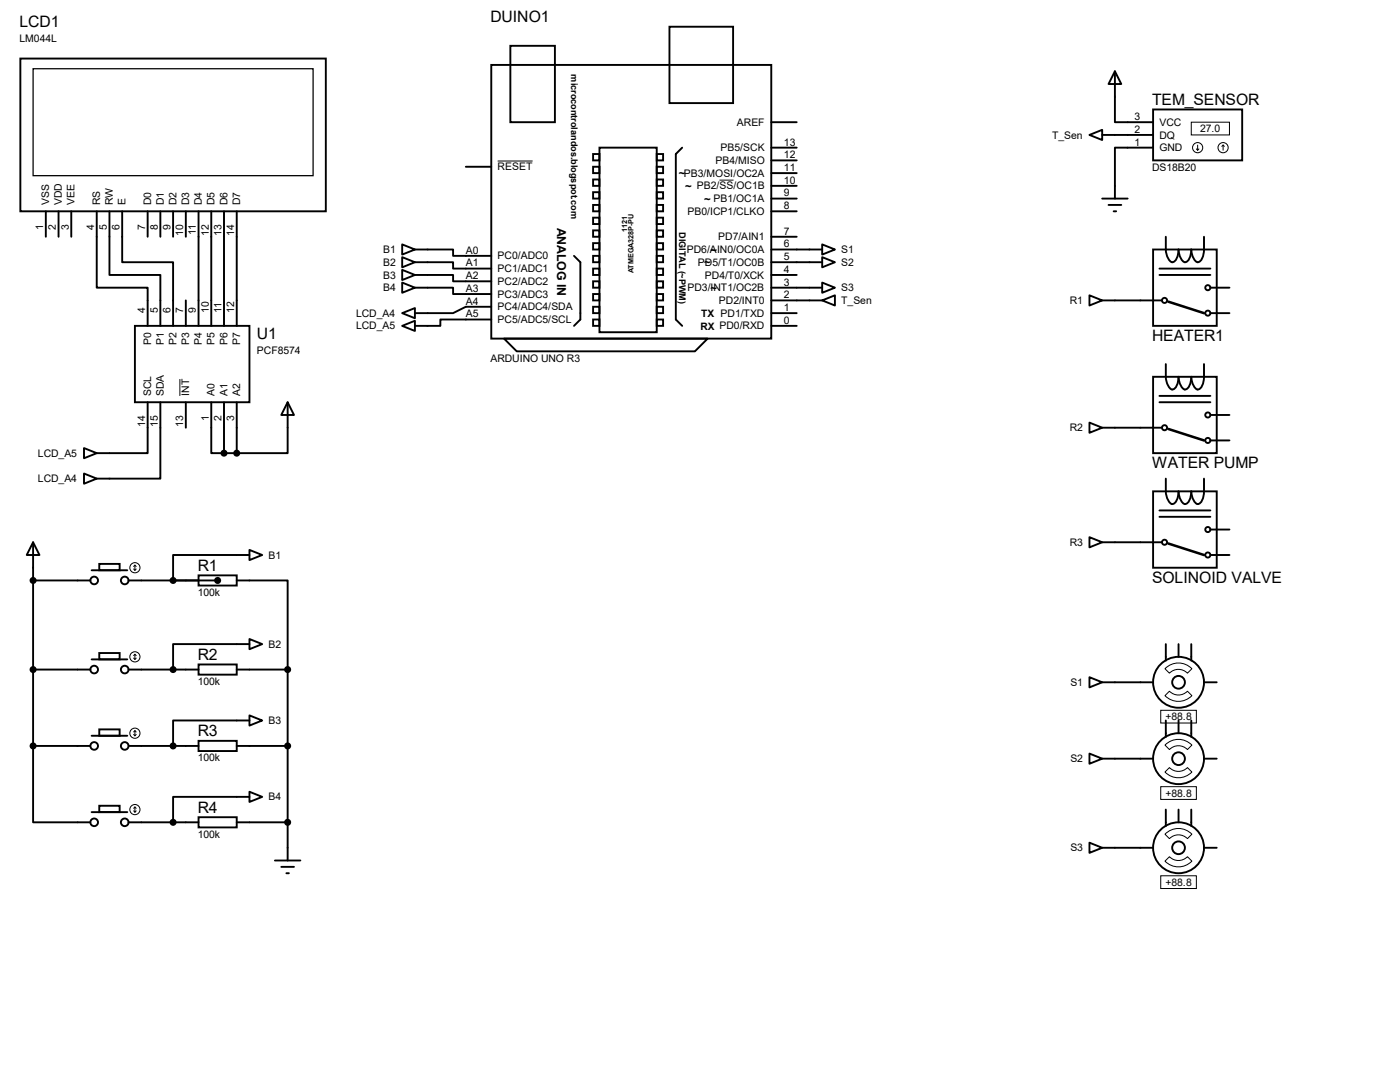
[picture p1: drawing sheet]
<svg xmlns="http://www.w3.org/2000/svg" width="279mm" height="216mm" viewBox="0 0 279 216" stroke-linecap="round" stroke-linejoin="round" font-family="sans-serif">
<g fill="none" stroke="#000" stroke-width=".38">
<path d="M4.1 11.7h60.9v30.5h-60.9zM98 13h55.9v54.6h-55.9zM101.9 9.1h8.8v15.3h-8.8zM133.6 5.3h12.7v15.3h-12.7zM222.5 14.2l1.3 2.6h-2.6zM222.5 14.2v10.2h7.6M93 33.3h5M118.4 30.7h1.2v1.3h-1.2zM118.4 33.3h1.2v1.2h-1.2zM118.4 35.8h1.2v1.3h-1.2zM118.4 38.4h1.2v1.2h-1.2zM119.6 29.5h11.5v36.8h-11.5z"/>
<path d="M131.1 30.7h1.2v1.3h-1.2zM131.1 33.3h1.2v1.2h-1.2zM131.1 35.8h1.2v1.3h-1.2zM131.1 38.4h1.2v1.2h-1.2zM136.1 29.5l-1.2 1.2v33.1l1.2 1.2M153.9 39.6h5.1M153.9 37.1h5.1M153.9 34.5h5.1M153.9 32h5.1M153.9 29.5h5.1M153.9 24.4h5.1M217.4 26.9l2.6-1v2z"/>
<path d="M220 26.9h10.1M220 39.6h5M230.1 21.8h17.8v10.2h-17.8zM230.1 29.5h-7.6v10.1M9.1 42.2v5M11.7 42.2v5M14.2 42.2v5M19.3 42.2v15.2h10.2v7.6M21.8 42.2v12.7h10.2v10.1M24.4 42.2v10.1h10.1v12.7M29.5 42.2v5M32 42.2v5"/>
<path d="M34.5 42.2v5M37.1 42.2v5M37.1 59.9v5.1M39.6 42.2v22.8M42.2 42.2v22.8M44.7 42.2v22.8M47.2 42.2v22.8M80.3 48.8l2.5 1-2.5 1zM80.3 51.3l2.5 1-2.5 1zM80.3 53.8l2.5 1.1-2.5 1zM80.3 56.4l2.5 1-2.5 1zM82.8 49.8h7.6v1.3h7.6"/>
<path d="M82.8 52.3h7.6v1.3h7.6M82.8 54.9h7.6v1.2h7.6M82.8 57.4h7.6v1.3h7.6M114.6 51.1l1.2 1.2v11.5l-1.2 1.2M118.4 40.9h1.2v1.3h-1.2zM118.4 43.4h1.2v1.3h-1.2zM118.4 46h1.2v1.2h-1.2zM118.4 48.5h1.2v1.3h-1.2zM118.4 51.1h1.2v1.2h-1.2zM118.4 53.6h1.2v1.3h-1.2zM118.4 56.1h1.2v1.3h-1.2zM118.4 58.7h1.2v1.2h-1.2z"/>
<path d="M131.1 40.9h1.2v1.3h-1.2zM131.1 43.4h1.2v1.3h-1.2zM131.1 46h1.2v1.2h-1.2zM131.1 48.5h1.2v1.3h-1.2zM131.1 51.1h1.2v1.2h-1.2zM131.1 53.6h1.2v1.3h-1.2zM131.1 56.1h1.2v1.3h-1.2zM131.1 58.7h1.2v1.2h-1.2zM153.9 59.9h10.2M153.9 49.8h10.2M153.9 52.3h10.2M153.9 57.4h10.2"/>
<path d="M153.9 54.9h5.1M153.9 47.2h5.1M153.9 42.2h5.1M164.1 48.8l2.5 1-2.5 1zM164.1 51.3l2.5 1-2.5 1zM164.1 56.4l2.5 1-2.5 1zM164.1 59.9l2.5-1v2.1zM217.4 58.9l2.6 1-2.6 1.1zM220 59.9h11.9M221.2 40.9h2.6M222.2 42.2h.6M230.1 49.8h12.7v15.2h-12.7z"/>
<path d="M231.4 54.9h10.2M231.4 53.6h10.2M232.7 47.2a7 7 0 0 0 .4 4.3 .88 .88 0 0 0 .9 .8 .88 .88 0 0 0 .9-.8l.3-1.7a2.69 2.69 0 0 0 1.3 2.5 2.31 2.31 0 0 0 1.2-2.5 2.69 2.69 0 0 0 1.3 2.5 2.31 2.31 0 0 0 1.3-2.5v-2.6M241.6 57.4h3.8M26.9 65h22.9v15.3h-22.9zM80.3 62.5l2.5-1v2zM80.3 65l2.5-1v2zM98 61.2h-5l-2.6 1.3h-7.6M98 63.8h-10.1v1.2h-5.1M100.6 67.6h40.6l-2.5 2.5h-35.6zM118.4 61.2h1.2v1.3h-1.2zM118.4 63.8h1.2v1.2h-1.2z"/>
<path d="M131.1 61.2h1.2v1.3h-1.2zM131.1 63.8h1.2v1.2h-1.2zM153.9 65h5.1M153.9 62.5h5.1M230.1 75.2h12.7v15.2h-12.7zM231.4 79h10.2M232.7 72.6a7 7 0 0 0 .4 4.3 .88 .88 0 0 0 .9 .8 .88 .88 0 0 0 .9-.8l.3-1.7a2.69 2.69 0 0 0 1.3 2.5 2.31 2.31 0 0 0 1.2-2.5 2.69 2.69 0 0 0 1.3 2.5 2.31 2.31 0 0 0 1.3-2.5v-2.6M241.6 62.5h3.8M16.8 89.4l2.5 1-2.5 1zM16.8 94.5l2.5 1-2.5 1zM29.5 80.3v10.1h-10.2M32 80.3v15.2h-12.7"/>
<path d="M37.1 80.3v5M42.2 80.3v10.1h2.5M44.7 80.3v10.1M44.7 90.4h2.5M47.2 80.3v10.1M57.4 80.3l1.3 2.5h-2.6zM57.4 80.3v10.1h-10.2M217.4 84.3l2.6 1-2.6 1.1zM220 85.3h11.9M230.1 98h12.7v15.3h-12.7zM231.4 80.3h10.2M232.7 95.5a7 7 0 0 0 .4 4.3 .88 .88 0 0 0 .9 .8 .88 .88 0 0 0 .9-.8l.3-1.8a2.69 2.69 0 0 0 1.3 2.6 2.31 2.31 0 0 0 1.2-2.6 2.69 2.69 0 0 0 1.3 2.6 2.31 2.31 0 0 0 1.3-2.6v-2.5"/>
<path d="M241.6 82.8h3.8M241.6 87.9h3.8M6.6 108.2l1.3 2.5h-2.6zM6.6 108.2v40.6M6.6 115.8h11.4M18.3 113.8h7.1M19.8 112.5h4.1v1.3h-4.1zM25.7 115.8h17.7M39.6 114.8h7.6v2h-7.6zM47.2 115.8h10.2v17.8M49.8 109.7l2.5 1-2.5 1.1zM49.8 110.7h-15.3v5.1"/>
<path d="M217.4 107.2l2.6 1-2.6 1zM220 108.2h11.9M231.4 101.9h10.2M231.4 103.1h10.2M241.6 105.7h3.8M241.6 110.7h3.8M6.6 133.6h11.4M18.3 131.6h7.1M19.8 130.3h4.1v1.3h-4.1zM25.7 133.6h13.9M39.6 132.6h7.6v2h-7.6zM47.2 133.6h10.2"/>
<path d="M49.8 127.5l2.5 1-2.5 1zM49.8 128.5h-15.3v5.1M57.4 133.6v38.1M217.4 135.1l2.6 1-2.6 1.1zM220 136.1h10.1M232.7 128.5v3.3M235.2 128.5v2.6M237.7 128.5v3.3M240.3 136.1h2.5M6.6 148.8v15.3h11.4M6.6 148.8h11.4M18.3 146.8h7.1"/>
<path d="M19.8 145.5h4.1v1.3h-4.1zM25.7 148.8h13.9M39.6 147.8h7.6v2.1h-7.6zM47.2 148.8h10.2M49.8 142.7l2.5 1.1-2.5 1zM49.8 158l2.5 1-2.5 1zM49.8 143.8h-15.3v5M49.8 159h-15.3v5.1M217.4 150.4l2.6 1-2.6 1zM220 151.4h10.1M232.7 143.8v3.3M235.2 143.8v2.5"/>
<path d="M237.7 143.8v3.3M240.3 151.4h2.5M18.3 162.1h7.1M19.8 160.8h4.1v1.3h-4.1zM25.7 164.1h13.9M39.6 163.1h7.6v2h-7.6zM47.2 164.1h10.2M54.9 171.7h5M56.1 173h2.6M57.1 174.2h.6M217.4 168.1l2.6 1.1-2.6 1zM220 169.2h10.1"/>
<path d="M232.7 161.5v3.3M235.2 161.5v2.6M237.7 161.5v3.3M240.3 169.2h2.5"/>
<circle cx="232.4" cy="59.9" r=".51"/>
<circle cx="241" cy="57.4" r=".51"/>
<circle cx="241" cy="62.5" r=".51"/>
<circle cx="232.4" cy="85.3" r=".51"/>
<circle cx="241" cy="82.8" r=".51"/>
<circle cx="241" cy="87.9" r=".51"/>
<circle cx="18.8" cy="115.8" r=".76"/>
<circle cx="24.9" cy="115.8" r=".76"/>
<circle cx="232.4" cy="108.2" r=".51"/>
<circle cx="241" cy="110.7" r=".51"/>
<circle cx="241" cy="105.7" r=".51"/>
<circle cx="18.8" cy="133.6" r=".76"/>
<circle cx="24.9" cy="133.6" r=".76"/>
<circle cx="235.2" cy="136.1" r="5.1"/>
<circle cx="235.2" cy="136.1" r="1.27"/>
<circle cx="18.8" cy="148.8" r=".76"/>
<circle cx="24.9" cy="148.8" r=".76"/>
<circle cx="235.2" cy="151.4" r="5.1"/>
<circle cx="235.2" cy="151.4" r="1.27"/>
<circle cx="18.8" cy="164.1" r=".76"/>
<circle cx="24.9" cy="164.1" r=".76"/>
<circle cx="235.2" cy="169.2" r="5.1"/>
<circle cx="235.2" cy="169.2" r="1.27"/>
</g>
<g fill="none" stroke="#000" stroke-width=".2">
<path d="M99.3 32.1h7M143.6 35.9h2.8M237.7 24.4h7.7v2.5h-7.7zM238.8 29.7l.2 .3M239 29v1M239.3 29.7l-.3 .3M244.1 29l-.3 .2M244.1 29l.2 .2M244.1 29v1M35.9 75.6v3.4M26.7 113.5l.2 .3M26.9 112.8v1"/>
<path d="M26.9 112.8l-.2 .2M26.9 112.8l.3 .2M27.2 113.5l-.3 .3M26.7 131.3l.2 .3M26.9 130.6v1M26.9 130.6l-.2 .2M26.9 130.6l.3 .2M27.2 131.3l-.3 .3M232.5 138.8l.9-.9a2.51 2.51 0 0 0 3.6 0l.9 .9a3.7 3.7 0 0 1-5.4 0zM232.5 133.4a3.7 3.7 0 0 1 5.4 0l-.9 .9a2.51 2.51 0 0 0-3.6 0zM26.7 146.6l.2 .2M26.9 145.8v1"/>
<path d="M26.9 145.8l-.2 .2M26.9 145.8l.3 .2M27.2 146.6l-.3 .2M231.6 141.7h7.2v2.6h-7.2zM231.6 157h7.2v2.5h-7.2zM232.5 154.1l.9-.9a2.51 2.51 0 0 0 3.6 0l.9 .9a3.7 3.7 0 0 1-5.4 0zM232.5 148.7a3.7 3.7 0 0 1 5.4 0l-.9 .9a2.51 2.51 0 0 0-3.6 0zM26.7 161.8l.2 .3M26.9 161v1.1M26.9 161l-.2 .3M26.9 161l.3 .3M27.2 161.8l-.3 .3"/>
<path d="M231.6 174.8h7.2v2.5h-7.2zM232.5 171.8l.9-.9a2.51 2.51 0 0 0 3.6 0l.9 .9a3.7 3.7 0 0 1-5.4 0zM232.5 166.5a3.7 3.7 0 0 1 5.4 0l-.9 .8a2.51 2.51 0 0 0-3.6 0z"/>
<circle cx="239" cy="29.5" r="1.02"/>
<circle cx="244.1" cy="29.5" r="1.02"/>
<circle cx="26.9" cy="113.3" r="1.02"/>
<circle cx="26.9" cy="131.1" r="1.02"/>
<circle cx="26.9" cy="146.3" r="1.02"/>
<circle cx="26.9" cy="161.5" r="1.02"/>
</g>
<path d="M6.6 13.7h55.9v21.4h-55.9z" fill="none" stroke="#000" stroke-width=".25"/>
<g fill="#000" stroke="#000" stroke-width=".38">
<circle cx="44.7" cy="90.4" r=".51"/>
<circle cx="47.2" cy="90.4" r=".51"/>
<circle cx="6.6" cy="115.8" r=".51"/>
<circle cx="34.5" cy="115.8" r=".51"/>
<circle cx="43.4" cy="115.8" r=".51"/>
<circle cx="6.6" cy="133.6" r=".51"/>
<circle cx="34.5" cy="133.6" r=".51"/>
<circle cx="57.4" cy="133.6" r=".51"/>
<circle cx="6.6" cy="148.8" r=".51"/>
<circle cx="34.5" cy="148.8" r=".51"/>
<circle cx="57.4" cy="148.8" r=".51"/>
<circle cx="34.5" cy="164.1" r=".51"/>
<circle cx="57.4" cy="164.1" r=".51"/>
</g>
<path d="M233.2 60.2l7.1 2.3M233.2 85.6l7.1 2.3M233.2 108.5l7.1 2.2" fill="none" stroke="#000" stroke-width=".51"/>
<g font-size="3.1">
<text x="3.9" y="5.5">LCD1</text>
<text x="97.9" y="4.5">DUINO1</text>
<text x="229.9" y="21">TEM_SENSOR</text>
<text x="51.3" y="67.7">U1</text>
<text x="229.9" y="68.1">HEATER1</text>
<text x="229.9" y="93.4">WATER PUMP</text>
<text x="39.5" y="113.9">R1</text>
<text x="229.9" y="116.3">SOLINOID VALVE</text>
<text x="39.5" y="131.7">R2</text>
<text x="39.5" y="146.9">R3</text>
<text x="39.5" y="162.2">R4</text>
</g>
<text font-size="2.5" x="111.2" y="45.4" transform="rotate(90 111.2 45.4)">ANALOG IN</text>
<g font-size="2.2">
<text x="135.5" y="35.3">~PB3/MOSI/OC2A</text>
<text x="136.7" y="37.9">~ PB2/SS/OC1B</text>
<text x="140.5" y="40.4">~ PB1/OC1A</text>
<text x="140.5" y="53.1">~</text>
<text x="141.8" y="50.6">~</text>
<text x="141.8" y="58.2">~</text>
</g>
<g font-size="2.1">
<text x="3.9" y="8.3">LM044L</text>
<text x="226.4" y="24">3</text>
<text x="147.1" y="25.1">AREF</text>
<text x="156.5" y="29">13</text>
<text x="210" y="27.6">T_Sen</text>
<text x="226.4" y="26.5">2</text>
<text x="226.4" y="29">1</text>
<text x="231.4" y="27.6">DQ</text>
<text x="231.4" y="25.1">VCC</text>
<text x="239.5" y="26.4">27.0</text>
<text x="99.3" y="34">RESET</text>
<text x="142.8" y="32.7">PB4/MISO</text>
<text x="143.8" y="30.2">PB5/SCK</text>
<text x="156.5" y="34.1">11</text>
<text x="156.5" y="31.6">12</text>
<text x="229.9" y="34.1">DS18B20</text>
<text x="231.4" y="30.2">GND</text>
<text x="9.8" y="40.9" transform="rotate(-90 9.8 40.9)">VSS</text>
<text x="12.4" y="40.9" transform="rotate(-90 12.4 40.9)">VDD</text>
<text x="14.9" y="40.9" transform="rotate(-90 14.9 40.9)">VEE</text>
<text x="20" y="40.9" transform="rotate(-90 20 40.9)">RS</text>
<text x="22.5" y="40.9" transform="rotate(-90 22.5 40.9)">RW</text>
<text x="25.1" y="40.9" transform="rotate(-90 25.1 40.9)">E</text>
<text x="30.1" y="40.9" transform="rotate(-90 30.1 40.9)">D0</text>
<text x="32.7" y="40.9" transform="rotate(-90 32.7 40.9)">D1</text>
<text x="35.2" y="40.9" transform="rotate(-90 35.2 40.9)">D2</text>
<text x="37.8" y="40.9" transform="rotate(-90 37.8 40.9)">D3</text>
<text x="40.3" y="40.9" transform="rotate(-90 40.3 40.9)">D4</text>
<text x="42.8" y="40.9" transform="rotate(-90 42.8 40.9)">D5</text>
<text x="45.4" y="40.9" transform="rotate(-90 45.4 40.9)">D6</text>
<text x="47.9" y="40.9" transform="rotate(-90 47.9 40.9)">D7</text>
<text x="156.5" y="41.7">8</text>
<text x="156.5" y="39.2">9</text>
<text x="156.5" y="36.7">10</text>
<text x="8.6" y="45.8" transform="rotate(-90 8.6 45.8)">1</text>
<text x="11.2" y="45.8" transform="rotate(-90 11.2 45.8)">2</text>
<text x="13.7" y="45.8" transform="rotate(-90 13.7 45.8)">3</text>
<text x="18.8" y="45.8" transform="rotate(-90 18.8 45.8)">4</text>
<text x="21.3" y="45.8" transform="rotate(-90 21.3 45.8)">5</text>
<text x="23.9" y="45.8" transform="rotate(-90 23.9 45.8)">6</text>
<text x="29" y="45.8" transform="rotate(-90 29 45.8)">7</text>
<text x="31.5" y="45.8" transform="rotate(-90 31.5 45.8)">8</text>
<text x="34" y="45.8" transform="rotate(-90 34 45.8)">9</text>
<text x="36.6" y="47" transform="rotate(-90 36.6 47)">10</text>
<text x="39.1" y="46.9" transform="rotate(-90 39.1 46.9)">11</text>
<text x="41.7" y="47" transform="rotate(-90 41.7 47)">12</text>
<text x="44.2" y="47" transform="rotate(-90 44.2 47)">13</text>
<text x="46.7" y="47" transform="rotate(-90 46.7 47)">14</text>
<text x="137.2" y="42.9">PB0/ICP1/CLKO</text>
<text x="143.3" y="48">PD7/AIN1</text>
<text x="156.5" y="46.8">7</text>
<text x="76.5" y="50.5">B1</text>
<text x="76.5" y="53">B2</text>
<text x="93" y="53.2">A1</text>
<text x="93" y="50.6">A0</text>
<text x="99.3" y="51.8">PC0/ADC0</text>
<text x="137.1" y="50.5">PD6/AIN0/OC0A</text>
<text x="139.3" y="53">PD5/T1/OC0B</text>
<text x="156.5" y="51.9">5</text>
<text x="156.5" y="49.4">6</text>
<text x="167.9" y="50.5">S1</text>
<text x="167.9" y="53">S2</text>
<text x="76.5" y="55.6">B3</text>
<text x="76.5" y="58.1">B4</text>
<text x="93" y="58.3">A3</text>
<text x="93" y="55.7">A2</text>
<text x="99.3" y="59.4">PC3/ADC3</text>
<text x="99.3" y="56.9">PC2/ADC2</text>
<text x="99.3" y="54.3">PC1/ADC1</text>
<text x="137.2" y="58.1">PD3/INT1/OC2B</text>
<text x="140.7" y="55.6">PD4/T0/XCK</text>
<text x="156.5" y="59.5">2</text>
<text x="156.5" y="57">3</text>
<text x="156.5" y="54.4">4</text>
<text x="167.9" y="58.1">S3</text>
<text x="29" y="62.5" transform="rotate(-90 29 62.5)">4</text>
<text x="31.5" y="62.5" transform="rotate(-90 31.5 62.5)">5</text>
<text x="34" y="62.5" transform="rotate(-90 34 62.5)">6</text>
<text x="36.6" y="62.5" transform="rotate(-90 36.6 62.5)">7</text>
<text x="39.1" y="62.5" transform="rotate(-90 39.1 62.5)">9</text>
<text x="41.7" y="62.5" transform="rotate(-90 41.7 62.5)">10</text>
<text x="44.2" y="62.5" transform="rotate(-90 44.2 62.5)">11</text>
<text x="46.7" y="62.5" transform="rotate(-90 46.7 62.5)">12</text>
<text x="71.1" y="63.2">LCD_A4</text>
<text x="71.1" y="65.7">LCD_A5</text>
<text x="93" y="63.3">A5</text>
<text x="93" y="60.8">A4</text>
<text x="99.3" y="64.5">PC5/ADC5/SCL</text>
<text x="99.3" y="61.9">PC4/ADC4/SDA</text>
<text x="143.5" y="60.7">PD2/INT0</text>
<text x="156.5" y="64.6">0</text>
<text x="156.5" y="62.1">1</text>
<text x="167.9" y="60.7">T_Sen</text>
<text x="213.5" y="60.7">R1</text>
<text x="30.1" y="68.8" transform="rotate(-90 30.1 68.8)">P0</text>
<text x="32.7" y="68.8" transform="rotate(-90 32.7 68.8)">P1</text>
<text x="35.2" y="68.8" transform="rotate(-90 35.2 68.8)">P2</text>
<text x="37.8" y="68.8" transform="rotate(-90 37.8 68.8)">P3</text>
<text x="40.3" y="68.8" transform="rotate(-90 40.3 68.8)">P4</text>
<text x="42.8" y="68.8" transform="rotate(-90 42.8 68.8)">P5</text>
<text x="45.4" y="68.8" transform="rotate(-90 45.4 68.8)">P6</text>
<text x="47.9" y="68.8" transform="rotate(-90 47.9 68.8)">P7</text>
<text x="51.3" y="70.6">PCF8574</text>
<text x="97.9" y="72.2">ARDUINO UNO R3</text>
<text x="30.1" y="79" transform="rotate(-90 30.1 79)">SCL</text>
<text x="32.7" y="79" transform="rotate(-90 32.7 79)">SDA</text>
<text x="37.8" y="79" transform="rotate(-90 37.8 79)">INT</text>
<text x="41.7" y="83.9" transform="rotate(-90 41.7 83.9)">1</text>
<text x="42.8" y="79" transform="rotate(-90 42.8 79)">A0</text>
<text x="44.2" y="83.9" transform="rotate(-90 44.2 83.9)">2</text>
<text x="45.4" y="79" transform="rotate(-90 45.4 79)">A1</text>
<text x="46.7" y="83.9" transform="rotate(-90 46.7 83.9)">3</text>
<text x="47.9" y="79" transform="rotate(-90 47.9 79)">A2</text>
<text x="29" y="85.1" transform="rotate(-90 29 85.1)">14</text>
<text x="31.5" y="85.1" transform="rotate(-90 31.5 85.1)">15</text>
<text x="36.6" y="85.1" transform="rotate(-90 36.6 85.1)">13</text>
<text x="213.5" y="86.1">R2</text>
<text x="7.6" y="91.1">LCD_A5</text>
<text x="7.6" y="96.2">LCD_A4</text>
<text x="53.6" y="111.5">B1</text>
<text x="213.5" y="108.9">R3</text>
<text x="39.5" y="118.9">100k</text>
<text x="53.6" y="129.2">B2</text>
<text x="39.5" y="136.7">100k</text>
<text x="213.6" y="136.9">S1</text>
<text x="232.6" y="143.7">+88.8</text>
<text x="53.6" y="144.5">B3</text>
<text x="39.5" y="151.9">100k</text>
<text x="213.6" y="152.1">S2</text>
<text x="53.6" y="159.7">B4</text>
<text x="232.6" y="159">+88.8</text>
<text x="39.5" y="167.2">100k</text>
<text x="213.6" y="169.9">S3</text>
<text x="232.6" y="176.7">+88.8</text>
</g>
<g font-size="2">
<text x="139.8" y="65.8">RX PD0/RXD</text>
<text x="139.9" y="63.2">TX PD1/TXD</text>
</g>
<g font-size="1.8">
<text x="114" y="14.9" transform="rotate(90 114 14.9)">microcontrolandos.blogspot.com</text>
<text x="135.6" y="46.4" transform="rotate(90 135.6 46.4)">DIGITAL (~PWM)</text>
</g>
<g font-size="1.4">
<text x="125.2" y="46.3" transform="rotate(-90 125.2 46.3)">1121</text>
<text x="126.5" y="54.5" transform="rotate(-90 126.5 54.5)">ATMEGA328P-PU</text>
</g>
</svg>
